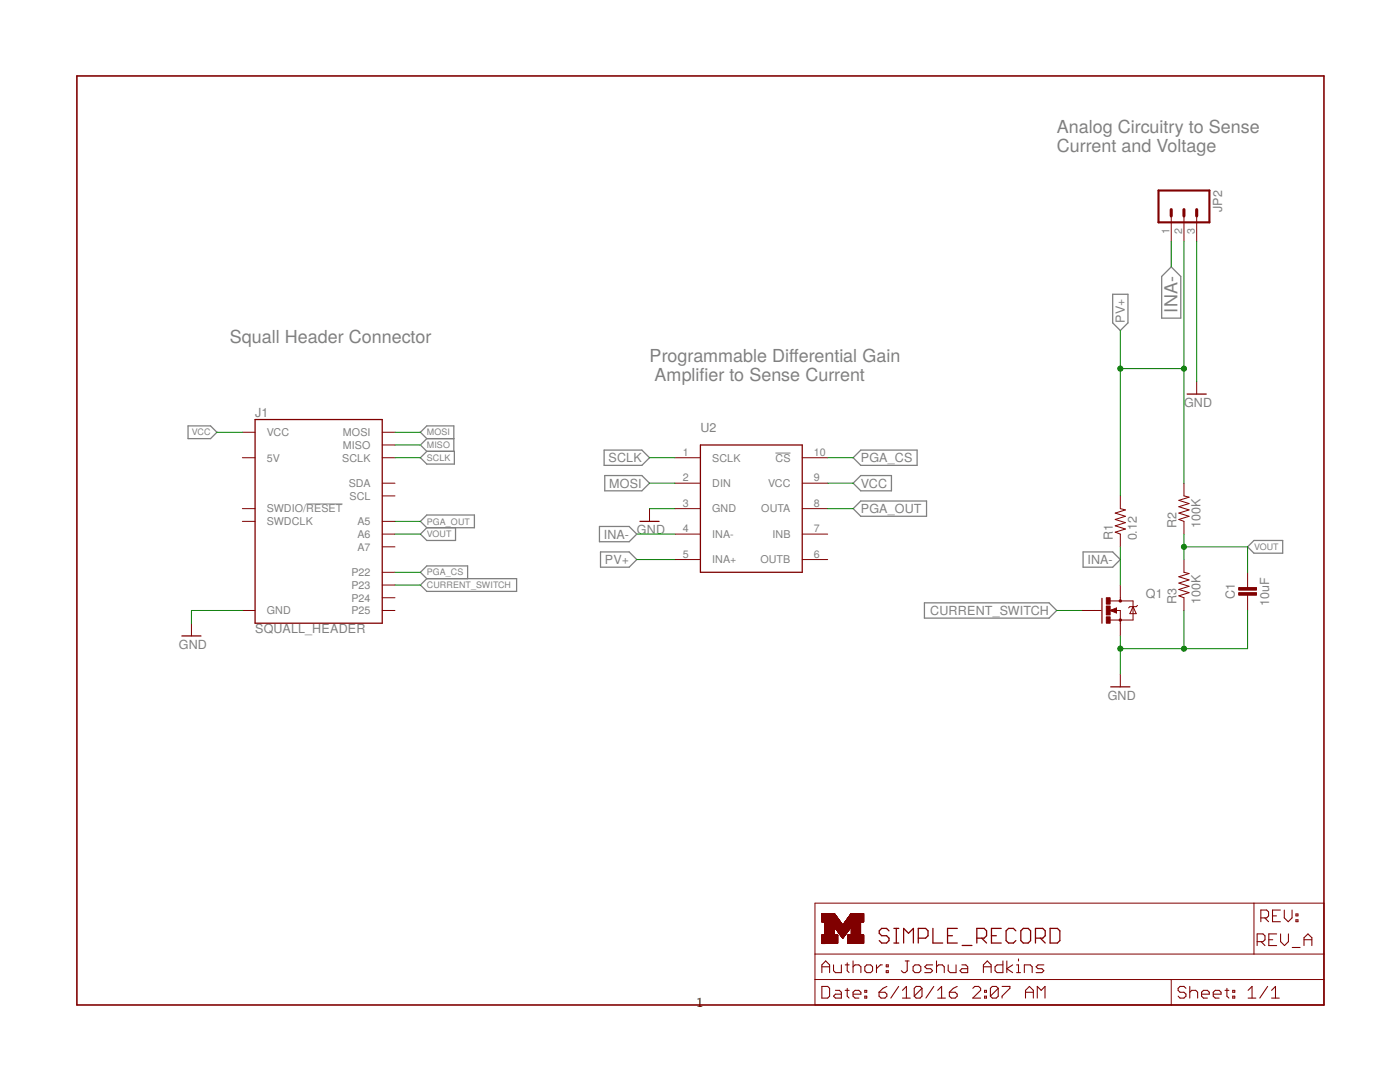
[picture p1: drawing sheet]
<svg xmlns="http://www.w3.org/2000/svg" width="279mm" height="216mm" viewBox="0 0 279 216" stroke-linecap="round" stroke-linejoin="round" font-family="sans-serif">
<path d="M154.7 90.4h3.1M61.1 100.6h7.2" fill="none" stroke="#808080" stroke-width=".2"/>
<g fill="none" stroke="#808080" stroke-width=".25">
<path d="M222.1 58.7h3v5.7l-1.5 1.6-1.5-1.6zM233.7 53.3l1.9 1.9v8.3h-3.8v-8.3zM37.5 85h4.5l1.3 1.3-1.3 1.2h-4.5zM83.9 91.3l1.3-1.2h5.5v2.5h-5.5zM85.2 87.5l-1.3-1.2 1.3-1.3h5.4v5.1M85.2 87.5h5.4M85.2 87.5l-1.3 1.3 1.3 1.3M120.6 89.8h7.5l1.5 1.5-1.5 1.6h-7.5zM120.7 94.9h7.4l1.5 1.5-1.5 1.5h-7.4zM170.3 91.3l1.5-1.5h11.2v3.1h-11.2zM170.3 96.4l1.5-1.5h6.1v3h-6.1zM83.9 116.7l1.3-1.2h17.9v2.5h-17.9z"/>
<path d="M83.9 104l1.3-1.2h9.5v2.5h-9.5zM85.2 115.5l-1.3-1.3 1.3-1.3h8.1v2.6M85.2 105.3l-1.3 1.3 1.3 1.2h5.7v-2.5M119.6 105.1h6l1.5 1.5-1.5 1.5h-6zM119.8 110.1h5.8l1.5 1.6-1.5 1.5h-5.8zM170.3 101.5l1.5-1.5h13.1v3h-13.1zM216.2 110.1h5.9l1.5 1.6-1.5 1.5h-5.9zM249 109.1l1.3-1.3h5.7v2.6h-5.7zM184.5 120.3h24.9l1.5 1.5-1.5 1.5h-24.9z"/>
</g>
<path d="M15.3 15.2h248.9v185.3h-248.9zM222.7 121.6l-.9 .2 .9 .3v-.3h-.3" fill="none" stroke="#800000" stroke-width=".32"/>
<g fill="none" stroke="#800000" stroke-width=".2">
<path d="M233.7 43.1v5.1M236.3 43.1v5.1M238.8 43.1v5.1M238.8 76.1v2.5M48.4 91.3h2.5M48.4 86.3h2.5M76.3 91.3h2.5M76.3 96.4h2.5M76.3 86.3h2.5M76.3 88.8h2.5M76.3 99h2.5M134.7 91.3h5.1"/>
<path d="M134.7 96.4h5.1M160.1 91.3h5.1M160.1 96.4h5.1M223.6 99v2.5l1 .2-2 .7 2 .6-2 .7 2 .6-2 .6 2 .7-2 .6 1 .4v2.5M236.3 96.4v2.6l1 .2-2 .6 2 .7-2 .6 2 .6-2 .7 2 .6-2 .7 1 .3v2.6M48.4 101.5h2.5M48.4 104h2.5M76.3 106.6h2.5M76.3 104h2.5M76.3 109.1h2.5M76.3 114.2h2.5M76.3 116.7h2.5"/>
<path d="M76.3 119.3h2.5M129.6 101.5v2.5M134.7 101.5h5.1M134.7 106.6h5.1M134.7 111.7h5.1M160.1 101.5h5.1M160.1 106.6h5.1M160.1 111.7h5.1M221.6 119.9h4.5v3.8h-4.5M223.6 116.7v3.2M236.3 111.7v2.5l1 .2-2 .7 2 .6-2 .7 2 .6-2 .6 2 .7-2 .6 1 .4v2.5M249 114.2v3"/>
<path d="M249 118.5v3.3M38.2 124.4v2.5M48.4 121.8h2.5M76.3 121.8h2.5M216 121.8h3.8M221.6 121.8l1.2-.5v1zM222.7 121.8h.9v5.1M223.6 134.5v2.6M226.1 121.1l.7 1.3h-1.3zM227 120.8l-.2 .3h-1.3l-.3 .2M162.6 180.2h101.6v20.3h-101.6zM162.6 195.5h101.6"/>
<path d="M162.6 190.4h101.6M164 188.2h3.2M164 188.1h3.2M164 188h3.2M164 187.9h3.2M164 187.8h3.2M164 187.7h3.2M164 187.6h3.2M164 187.5h3.2M164 187.4h3.2M164 187.3h3.2M164 187.2h3.2"/>
<path d="M164 187.1h3.2M164 187h3.2M164 186.9h3.2M164 186.8h3.2M164 186.7h3.2M164 186.6h3.2M164 183.9l3.7 .1M164 183.9h3.7M164 183.8l3.7 .1M164 183.8h3.6M164 183.7l3.6 .1M164 183.7h3.6"/>
<path d="M164 183.6l3.5 .1M164 183.6h3.5M164 183.5l3.4 .1M164 183.5h3.4M164 183.4h3.3M164 183.3h3.3M164 183.2l3.2 .1M164 183.2h3.2M164 183.1l3.2 .1M164 183.1h3.1M164 183l3.1 .1M164 183h3.1"/>
<path d="M164 182.9l3 .1M164 182.9h3M164 182.8l3 .1M164 182.8h2.9M164 182.7h2.9M164 182.6l2.8 .1M164 182.6h2.8M164 182.5l2.7 .1M164 182.5h2.7M164 182.4l2.7 .1M164 182.4h2.6M164 182.3h2.5"/>
<path d="M164 188.3h.7M164.6 186.5h1.9M164.6 186.4h1.9M164.6 184h3.2M164.7 186.3h1.8M164.7 186.2h1.8M164.7 186.1h1.8M164.7 186h1.8M164.7 185.9h1.8M164.7 185.8h1.8M164.7 185.7h1.8M164.7 185.6h1.8"/>
<path d="M164.7 185.5h1.8M164.7 185.4h1.8M164.7 185.3h1.8M164.7 185.2h1.8M164.7 185.1h1.8M164.7 185h1.8M164.7 184.9h7M164.7 184.8h7M164.7 184.7h7M164.7 184.6h7M164.7 184.5l7 .1M164.7 184.5h3.4"/>
<path d="M164.7 184.4l3.4 .1M164.7 184.4h3.4M164.7 184.3h3.3M164.7 184.2l3.3 .1M164.7 184.2h3.2M164.7 184.1l3.2 .1M164.7 184.1h3.2M164.7 184l3.1 .1M166.5 185.1h-1.8M166.6 185h3.2M166.7 185.1h3M166.7 185.2h3"/>
<path d="M166.8 185.3h2.8M166.8 185.4h2.7M166.9 185.4h2.6M166.9 185.5h2.6M167 185.6h2.4M167.1 185.7h2.2M167.1 185.8h2.1M167.2 185.8h2M167.2 186.6l-3.2 .1M167.2 185.9h2M167.2 185.9h1.9M167.3 186h1.8"/>
<path d="M167.3 186.1h1.7M167.4 186.1h1.6M167.4 186.2h1.6M167.5 186.2h1.4M167.5 186.3h1.4M167.5 186.3h1.3M167.6 186.4h1.2M167.7 186.6h1M167.8 186.7h.8M167.9 186.8h.6M167.9 186.9h.6M168 186.9h.4"/>
<path d="M168 187h.4M168.1 187.1h.2M168.1 187.2h.1M168.3 184.5h3.4M168.3 187.1h-.2M168.3 184.4h3.4M168.3 187h-.3M168.4 184.4h3.3M168.4 184.3h3.3M168.5 184.2h3.2M168.5 184.1h3.2M168.6 184.1h3.1"/>
<path d="M168.6 186.6h-.9M168.7 184h3.7M168.7 183.9h3.7M168.7 186.5l-1 .1M168.7 186.5h-1.1M168.8 183.8h3.6M168.8 183.7h3.6M168.9 183.7h3.5M168.9 183.6h3.5M169 183.5h3.4M169 183.4h3.4M169.1 183.4h3.3"/>
<path d="M169.1 183.3h3.3M169.2 183.3h3.2M169.2 183.2h3.2M169.2 188.2h3.2M169.2 188.1h3.2M169.2 188h3.2M169.2 187.9h3.2M169.2 187.8h3.2M169.2 187.7h3.2M169.2 187.6h3.2M169.2 187.5h3.2M169.2 187.4h3.2"/>
<path d="M169.2 187.3h3.2M169.2 187.2h3.2M169.2 187.1h3.2M169.2 187h3.2M169.2 186.9h3.2M169.2 186.8h3.2M169.2 186.7h3.2M169.2 186.6h3.2M169.3 183.1h3.1M169.3 185.7l-2.2 .1M169.3 183h3.1M169.4 183h3"/>
<path d="M169.4 182.9h3M169.4 185.5l-2.4 .1M169.5 182.8h2.9M169.5 182.7h2.9M169.6 182.7h2.8M169.6 182.6h2.8M169.7 182.5h2.7M169.8 185.1h-3.2M169.8 182.4h2.6M169.8 185v.1M169.8 185h-3.2M169.8 182.3h2.6"/>
<path d="M169.9 186.5v.1M169.9 186.5h1.8M169.9 186.4h1.8M169.9 186.3h1.8M169.9 186.2h1.8M169.9 186.1h1.8M169.9 186h1.8M169.9 185.9h1.8M169.9 185.8h1.8M169.9 185.7h1.8M169.9 185.6h1.8M169.9 185.5h1.8"/>
<path d="M169.9 185.4h1.8M169.9 185.3h1.8M169.9 185.2h1.8M169.9 185.1h1.8M169.9 185h1.8M171.8 184h-3.2M233.7 195.5v5M250.3 180.2v10.2"/>
</g>
<g fill="none" stroke="#800000" stroke-width=".21">
<path d="M164 194.1v-1.6l.8-.8 .8 .8v1.6M164 196.8h1.2l.4 .4v1.6l-.4 .4h-1.2zM164 192.9h1.6M166.3 192.5v1.2l.4 .4h1.2v-1.6M166.7 197.6h.8l.4 .4v1.2h-1.2l-.4-.4 .4-.4h1.2M168.7 197.6h.8M168.7 192.5h.8M169.1 192.1v1.6l.4 .4M169.1 197.2v1.6l.4 .4M170.2 198.4h1.6v-.4l-.4-.4h-.8l-.4 .4v.8l.4 .4h.8M170.2 191.7v2.4M170.2 192.9l.4-.4h.8l.4 .4v1.2"/>
<path d="M172.6 198.8h.4v.4h-.4zM172.6 197.6h.4v.4h-.4zM173 192.5h.8l.3 .4v.8l-.3 .4h-.8l-.4-.4v-.8zM174.9 192.5v1.6M175.4 198h1.2l.4 .4v.4l-.4 .4h-.8l-.4-.4zM176.1 192.5h-.4l-.8 .8M176.9 192.5h.4v.4h-.4zM176.9 193.7h.4v.4h-.4zM177 196.8l-.8 .4-.8 .8M179.3 196.8l-1.5 2.4M180.1 199.2h1.6M180.1 197.6l.8-.8v2.4"/>
<path d="M180.7 191.7h.7M181.1 191.7v2l-.4 .4h-.4l-.4-.4M182.2 192.9l.4-.4h.8l.4 .4v.8l-.4 .4h-.8l-.4-.4zM184 197.2v1.6l-.4 .4h-.8l-.3-.4M184 197.2l-.4-.4h-.8l-.3 .4v1.6M184 197.2l-1.5 1.6M186.1 192.5h-1.1l-.4 .4 .4 .4h.7l.4 .4-.4 .4h-1.1M186.4 196.8l-1.6 2.4M186.9 192.9l.4-.4h.8l.3 .4v1.2M186.9 191.7v2.4M187.1 199.2h1.6M187.1 197.6l.8-.8v2.4"/>
<path d="M189.2 192.5v1.2l.4 .4h1.2v-1.6M189.5 198h1.1l.4 .4v.4l-.4 .4h-.7l-.4-.4zM191 196.8l-.8 .4-.7 .8M192 192.5h.7l.4 .4v1.2h-1.1l-.4-.4 .4-.4h1.1M194.1 197.2l.4-.4h.8l.4 .4v.4l-1.6 1.6h1.6M196.3 192.9h1.5M196.3 194.1v-1.6l.7-.8 .8 .8v1.6M196.5 198.8h.4v.4h-.4zM196.5 197.6h.4v.4h-.4zM199.2 197.2v1.6l-.4 .4h-.8l-.3-.4M199.2 197.2l-.4-.4h-.8l-.3 .4v1.6M199.2 197.2l-1.5 1.6"/>
<path d="M200 196.8h1.5v.4l-1.5 1.6v.4M200.2 191.7v2.4h-1.2l-.4-.4v-.8l.4-.4h1.2M200.9 191.7v2.4M202.1 192.5l-1.2 .8 1.2 .8M202.9 194.1h.8M202.9 192.5h.4v1.6M203.3 191.3v.4M204.4 194.1v-1.6h1.2l.4 .4v1.2M204.7 198h1.5M204.7 199.2v-1.6l.7-.8 .8 .8v1.6M207 199.2v-2.4l.8 .8 .8-.8v2.4M208.3 192.5h-1.1l-.4 .4 .4 .4h.7l.4 .4-.4 .4h-1.1"/>
<path d="M236.7 197.2l-.4-.4h-.8l-.4 .4v.4l.4 .4h.8l.4 .4v.4l-.4 .4h-.8l-.4-.4M237.4 198l.4-.4h.8l.4 .4v1.2M237.4 196.8v2.4M239.8 198.4h1.5v-.4l-.3-.4h-.8l-.4 .4v.8l.4 .4h.8M242.1 198.4h1.6v-.4l-.4-.4h-.8l-.4 .4v.8l.4 .4h.8M244.5 197.6h.8M244.9 197.2v1.6l.4 .4M246 198.8h.4v.4h-.4zM246 197.6h.4v.4h-.4zM249.1 199.2h1.5M249.1 197.6l.8-.8v2.4M250.9 187.9h1.2l.4-.4v-.8l-.4-.3h-1.2v2.3"/>
<path d="M251.6 183.2h1.2l.4-.4v-.8l-.4-.4h-1.2v2.3M251.7 187.9l.8 .8M252.4 183.2l.8 .7M253 196.8l-1.6 2.4M253.2 187.5h.8M253.8 199.2h1.5M253.8 197.6l.8-.8v2.4M254 182.8h.7M254.8 186.4h-1.6v2.3h1.6M255.5 181.6h-1.5v2.3h1.5M255.6 186.4v1.5l.7 .8 .8-.8v-1.5M256.3 181.6v1.6l.8 .7 .8-.7v-1.6"/>
<path d="M257.9 189.1h1.6M258.6 183.5h.4v.4h-.4zM258.6 182.4h.4v.4h-.4zM260.2 187.5h1.6M260.2 188.7v-1.6l.8-.7 .8 .7v1.6"/>
</g>
<g fill="none" stroke="#800000" stroke-width=".25">
<path d="M236.9 78.6h3.8M50.9 83.7h25.4v40.7h-25.4zM139.8 88.8h20.3v25.4h-20.3zM127.7 104h3.8M219.9 119.4v5M36.3 126.9h3.8M221.7 137.1h3.8M177.4 185.7l-.5-.4h-.9l-.5 .4v.5l.5 .5h.9l.5 .5v.5l-.5 .5h-.9l-.5-.5M178.4 185.3h1M178.4 188.2h1M178.9 185.3v2.9M180.3 188.2v-2.9l1 .9 1-.9v2.9"/>
<path d="M183.3 187.2h1.4l.5-.5v-1l-.5-.4h-1.4v2.9M186.2 185.3v2.9h1.9M189.1 186.7h1M191.1 185.3h-2v2.9h2M192 188.7h2M194.9 187.2h1.5l.5-.5v-1l-.5-.4h-1.5v2.9M195.9 187.2l1 1M197.9 186.7h.9M199.8 185.3h-1.9v2.9h1.9M202.7 185.7l-.5-.4h-.9l-.5 .4v2l.5 .5h.9l.5-.5M204.2 185.3h1l.5 .4v2l-.5 .5h-1l-.5-.5v-2zM206.7 187.2h1.4l.5-.5v-1l-.5-.4h-1.4v2.9"/>
<path d="M207.6 187.2l1 1M209.6 185.3h1.4l.5 .4v2l-.5 .5h-1.4z"/>
</g>
<g fill="none" stroke="#800000" stroke-width=".42">
<path d="M231.2 38h10.2v6.4h-10.2z"/>
<circle cx="223.6" cy="119.9" r=".13"/>
<circle cx="223.6" cy="123.7" r=".13"/>
</g>
<g fill="#800000" stroke="#800000" stroke-width=".2">
<path d="M220.8 123.1h.8v1.3h-.8z"/>
<path d="M220.8 119.3h.8v1.2h-.8z"/>
<path d="M220.8 120.9h.8v1.8h-.8z"/>
<path d="M247.2 117.2h3.6v.6h-3.6z"/>
<path d="M247.2 118.3h3.6v.5h-3.6z"/>
</g>
<path d="M233.7 41.8v1.3M236.3 41.8v1.3M238.8 41.8v1.3" fill="none" stroke="#800000" stroke-width=".61"/>
<g fill="none" stroke="#008000" stroke-width=".2">
<path d="M233.7 48.2v5.1M236.3 48.2v48.2M238.8 48.2v27.9M223.6 66v33M223.6 73.6h12.7M43.3 86.3h5.1M78.8 91.3h5.1M78.8 86.3h5.1M78.8 88.8h5.1M129.6 91.3h5.1M129.6 96.4h5.1M165.2 91.3h5.1"/>
<path d="M165.2 96.4h5.1M78.8 106.6h5.1M78.8 116.7h5.1M78.8 114.2h5.1M78.8 104h5.1M127.1 111.7h7.6M127.1 106.6h7.6M129.6 101.5h5.1M165.2 101.5h5.1M223.6 109.1v7.6M236.3 106.6v5.1M236.3 109.1h12.7v5.1"/>
<path d="M48.4 121.8h-10.2v2.6M210.9 121.8h5.1M223.6 126.9v7.6M236.3 121.8v7.6M249 121.8v7.6h-25.4"/>
</g>
<g fill="#008000" stroke="#008000" stroke-width=".2">
<circle cx="223.6" cy="129.4" r=".51"/>
<circle cx="236.3" cy="129.4" r=".51"/>
<circle cx="223.6" cy="73.6" r=".51"/>
<circle cx="236.3" cy="73.6" r=".51"/>
<circle cx="236.3" cy="109.1" r=".51"/>
</g>
<g font-size="3.6" fill="#808080">
<text x="210.9" y="26.6">Analog Circuitry to Sense</text>
<text x="210.9" y="30.4">Current and Voltage</text>
<text x="235" y="62.4" transform="rotate(-90 235 62.4)">INA-</text>
<text x="45.8" y="68.5">Squall Header Connector</text>
<text x="129.6" y="72.3">Programmable Diferential Gain</text>
<text x="130.6" y="76.1">Amplifer to Sense Current</text>
<text x="139.6" y="76.1">i</text>
<text x="157.5" y="72.3">f</text>
</g>
<text font-size="2.7" x="139" y="200.9">1</text>
<g font-size="2.5" fill="#808080">
<text x="243.9" y="42.4" transform="rotate(-90 243.9 42.4)">JP2</text>
<text x="224.5" y="64.4" transform="rotate(-90 224.5 64.4)">PV+</text>
<text x="50.9" y="83.2">J1</text>
<text x="236.3" y="81.2">GND</text>
<text x="139.8" y="86.3">U2</text>
<text x="121.4" y="92.2">SCLK</text>
<text x="171.8" y="92.2">PGA_CS</text>
<text x="121.6" y="97.3">MOSI</text>
<text x="171.8" y="97.3">VCC</text>
<text x="120.5" y="107.5">INA-</text>
<text x="127.1" y="106.6">GND</text>
<text x="171.8" y="102.4">PGA_OUT</text>
<text x="222.1" y="107.8" transform="rotate(-90 222.1 107.8)">R1</text>
<text x="226.9" y="107.8" transform="rotate(-90 226.9 107.8)">0.12</text>
<text x="234.8" y="105.3" transform="rotate(-90 234.8 105.3)">R2</text>
<text x="239.6" y="105.3" transform="rotate(-90 239.6 105.3)">100K</text>
<text x="120.7" y="112.5">PV+</text>
<text x="217" y="112.5">INA-</text>
<text x="228.7" y="119.3">Q1</text>
<text x="246.4" y="119.6" transform="rotate(-90 246.4 119.6)">C1</text>
<text x="185.6" y="122.7">CURRENT_SWITCH</text>
<text x="234.8" y="120.5" transform="rotate(-90 234.8 120.5)">R3</text>
<text x="239.6" y="120.5" transform="rotate(-90 239.6 120.5)">100K</text>
<text x="253.3" y="120.9" transform="rotate(-90 253.3 120.9)">10uF</text>
<text x="35.7" y="129.4">GND</text>
<text x="50.9" y="126.4">SQUALL_HEADER</text>
<text x="221.1" y="139.6">GND</text>
</g>
<g font-size="2.1" fill="#808080">
<text x="233.4" y="46.6" transform="rotate(-90 233.4 46.6)">1</text>
<text x="235.9" y="46.6" transform="rotate(-90 235.9 46.6)">2</text>
<text x="238.5" y="46.6" transform="rotate(-90 238.5 46.6)">3</text>
<text x="53.3" y="87">VCC</text>
<text x="68.4" y="87">MOSI</text>
<text x="68.4" y="89.6">MISO</text>
<text x="53.2" y="92.1">5V</text>
<text x="68.3" y="92.1">SCLK</text>
<text x="136.3" y="91">1</text>
<text x="142.1" y="92.1">SCLK</text>
<text x="154.8" y="92.1">CS</text>
<text x="162.4" y="91">10</text>
<text x="69.6" y="97.2">SDA</text>
<text x="69.8" y="99.7">SCL</text>
<text x="136.3" y="96.1">2</text>
<text x="136.3" y="101.1">3</text>
<text x="142.1" y="97.2">DIN</text>
<text x="153.3" y="97.2">VCC</text>
<text x="162.4" y="101.1">8</text>
<text x="162.4" y="96.1">9</text>
<text x="53.3" y="102.3">SWDIO/RESET</text>
<text x="53.3" y="104.8">SWDCLK</text>
<text x="71.3" y="104.8">A5</text>
<text x="71.3" y="107.3">A6</text>
<text x="136.3" y="106.2">4</text>
<text x="142.1" y="102.3">GND</text>
<text x="142.1" y="107.3">INA-</text>
<text x="151.9" y="102.3">OUTA</text>
<text x="154.2" y="107.3">INB</text>
<text x="162.4" y="106.2">7</text>
<text x="71.3" y="109.9">A7</text>
<text x="136.3" y="111.3">5</text>
<text x="142.1" y="112.4">INA+</text>
<text x="151.7" y="112.4">OUTB</text>
<text x="162.4" y="111.3">6</text>
<text x="70.1" y="115">P22</text>
<text x="70.1" y="117.5">P23</text>
<text x="53.3" y="122.6">GND</text>
<text x="70.1" y="120">P24</text>
<text x="70.1" y="122.6">P25</text>
</g>
<g font-size="1.8" fill="#808080">
<text x="38.3" y="86.9">VCC</text>
<text x="85.2" y="86.9">MOSI</text>
<text x="85.2" y="89.4">MISO</text>
<text x="85.2" y="92">SCLK</text>
<text x="85.2" y="104.7">PGA_OUT</text>
<text x="85.2" y="107.2">VOUT</text>
<text x="250.3" y="109.8">VOUT</text>
<text x="85.2" y="117.4">CURRENT_SWITCH</text>
<text x="85.2" y="114.8">PGA_CS</text>
</g>
</svg>
